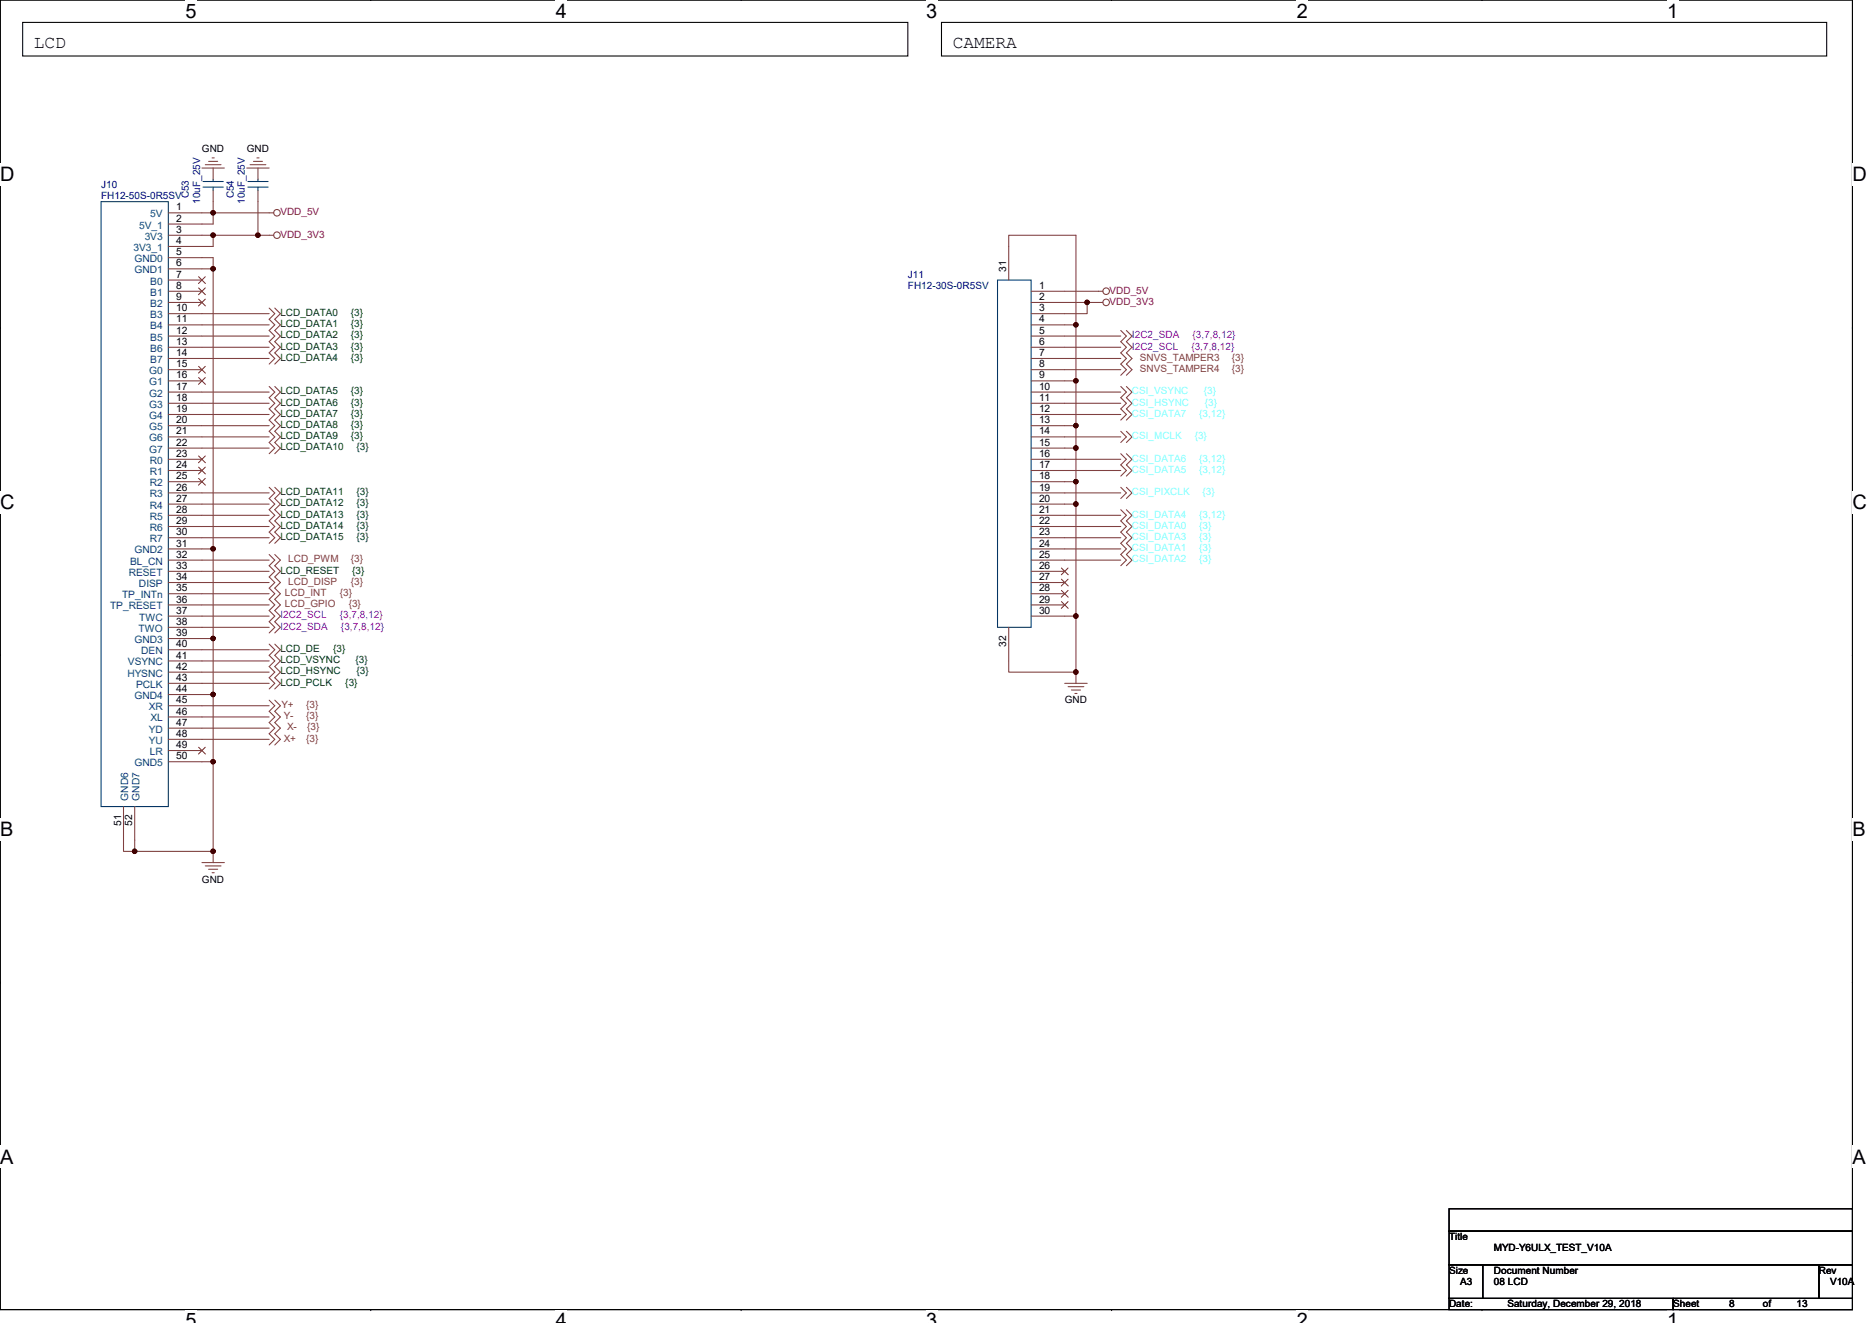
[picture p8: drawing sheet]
<svg xmlns="http://www.w3.org/2000/svg" width="297mm" height="210mm" viewBox="0 0 297 210" stroke-linecap="round" stroke-linejoin="round" font-family="sans-serif">
<path d="M0 0h293.9v207.9h-293.9z" fill="none" stroke="#000" stroke-width=".17"/>
<g fill="#fff">
<path d="M29.4 0h1.8v3.5h-1.8z"/>
<path d="M29.4 207.9h1.8v2h-1.8z"/>
</g>
<path d="M58.8 0h.1M58.8 207.9h.1" fill="none" stroke="#000" stroke-width=".17"/>
<g fill="#fff">
<path d="M88.2 0h1.8v3.5h-1.8z"/>
<path d="M88.2 207.9h1.8v2h-1.8z"/>
</g>
<path d="M117.6 0h.1M117.6 207.9h.1" fill="none" stroke="#000" stroke-width=".17"/>
<g fill="#fff">
<path d="M147 0h1.7v3.5h-1.7z"/>
<path d="M147 207.9h1.7v2h-1.7z"/>
</g>
<path d="M176.4 0h.1M176.4 207.9h.1" fill="none" stroke="#000" stroke-width=".17"/>
<g fill="#fff">
<path d="M205.8 0h1.7v3.5h-1.7z"/>
<path d="M205.8 207.9h1.7v2h-1.7z"/>
</g>
<path d="M235.2 0h.1M235.2 207.9h.1" fill="none" stroke="#000" stroke-width=".17"/>
<g fill="#fff">
<path d="M264.5 0h1.8v3.5h-1.8z"/>
<path d="M264.5 207.9h1.8v2h-1.8z"/>
<path d="M0 26h2.3v3.5h-2.3z"/>
<path d="M293.9 26h2.3v3.5h-2.3z"/>
<path d="M0 77.9h2.3v3.5h-2.3z"/>
<path d="M293.9 77.9h2.3v3.5h-2.3z"/>
</g>
<path d="M0 52h.1M293.9 52h.1" fill="none" stroke="#000" stroke-width=".17"/>
<g fill="#fff">
<path d="M0 129.9h2.1v3.5h-2.1z"/>
<path d="M293.9 129.9h2.1v3.5h-2.1z"/>
</g>
<path d="M0 103.9h.1M293.9 103.9h.1" fill="none" stroke="#000" stroke-width=".17"/>
<g fill="#fff">
<path d="M0 181.9h2.2v3.5h-2.2z"/>
<path d="M293.9 181.9h2.2v3.5h-2.2z"/>
</g>
<path d="M3.6 3.6h140.5v5.3h-140.5zM149.4 3.6h140.5v5.3h-140.5zM0 155.9h.1M293.9 155.9h.1M229.9 191.9h64v3.5h-64zM229.9 195.4h64v5.3h-64zM229.9 200.7h5.4v5.4h-5.4zM229.9 206.1h35.6v1.8h-35.6zM235.3 200.7h53.3v5.4h-53.3zM265.5 206.1h28.4v1.8h-28.4zM288.6 200.7h5.3v5.4h-5.3z" fill="none" stroke="#000" stroke-width=".17"/>
<g fill="none" stroke="#804040" stroke-width=".17">
<path d="M26.7 37.3h7.1M32 26.7h3.6M32.6 26.1h2.5M33.1 25.6h1.4M33.7 25.1h.3M33.8 33.8h9.6M33.8 26.7v1.7M33.8 30.2v3.6M33.8 33.8h-7.1M33.8 33.8v1.8h-7.1M39.2 26.7h3.5M39.7 26.1h2.5"/>
<path d="M40.2 25.6h1.5M40.8 25.1h.3M40.9 30.2v7.1h2.5M40.9 26.7v1.7M40.9 37.3h-7.1v1.8h-7.1M26.7 40.9h7.1v1.8h-7.1M26.7 44.4h5.3M26.7 46.2h5.3M26.7 48h5.3M26.7 49.8h16M26.7 51.6h16M26.7 53.3h16"/>
<path d="M26.7 58.7h5.3M33.8 42.7v44.4M42.7 55.1h-16M42.7 56.9h-16M42.7 48.9l.9 .9-.9 .9 .9 .9-.9 .9 .9 .8-.9 .9 .9 .9-.9 .9 .9 .9-.9 .9M43.6 48.9l.9 .9-.9 .9 .9 .9-.9 .9 .9 .8-.9 .9 .9 .9-.9 .9 .9 .9-.9 .9M160.1 44.4v-7.1h10.6v14.3M163.6 46.2h11.4M163.6 51.6h7.1v8.9M163.6 53.3h14.2M172.5 48h2.5M172.5 48h-8.9"/>
<path d="M172.5 48v1.8h-8.9M177.8 55.1h-14.2M177.8 56.9h-14.2M177.8 58.7h-14.2M177.8 52.5l.9 .8-.9 .9 .9 .9-.9 .9 .9 .9-.9 .9 .9 .9-.9 .9M178.7 52.5l.9 .8-.9 .9 .9 .9-.9 .9 .9 .9-.9 .9 .9 .9-.9 .9M26.7 60.5h5.3M26.7 72.9h5.3M26.7 74.7h5.3M26.7 76.5h5.3M42.7 62.2h-16M42.7 64h-16"/>
<path d="M42.7 65.8h-16M42.7 67.6h-16M42.7 69.3h-16M42.7 71.1h-16M42.7 78.2h-16M42.7 77.3l.9 .9-.9 .9 .9 .9-.9 .9 .9 .9-.9 .9 .9 .9-.9 .9 .9 .8-.9 .9M42.7 61.3l.9 .9-.9 .9 .9 .9-.9 .9 .9 .9-.9 .9 .9 .9-.9 .9 .9 .8-.9 .9 .9 .9-.9 .9M43.6 77.3l.9 .9-.9 .9 .9 .9-.9 .9 .9 .9-.9 .9 .9 .9-.9 .9 .9 .8-.9 .9M43.6 61.3l.9 .9-.9 .9 .9 .9-.9 .9 .9 .9-.9 .9 .9 .9-.9 .9 .9 .8-.9 .9 .9 .9-.9 .9M163.6 60.5h7.1v7.1M163.6 67.6h7.1v3.5M163.6 71.1h7.1v5.4"/>
<path d="M163.6 76.5h7.1v3.5M177.8 62.2h-14.2M177.8 64h-14.2M177.8 65.8h-14.2M177.8 69.3h-14.2M177.8 72.9h-14.2M177.8 74.7h-14.2M177.8 78.2h-14.2M177.8 68.5l.9 .8-.9 .9M177.8 77.3l.9 .9-.9 .9M177.8 61.3l.9 .9-.9 .9 .9 .9-.9 .9 .9 .9-.9 .9M177.8 72l.9 .9-.9 .9 .9 .9-.9 .9"/>
<path d="M178.7 68.5l.9 .8-.9 .9M178.7 77.3l.9 .9-.9 .9M178.7 61.3l.9 .9-.9 .9 .9 .9-.9 .9 .9 .9-.9 .9M178.7 72l.9 .9-.9 .9 .9 .9-.9 .9M26.7 87.1h7.1v14.2M42.7 88.9h-16M42.7 90.7h-16M42.7 92.5h-16M42.7 94.2h-16M42.7 96h-16M42.7 97.8h-16M42.7 99.6h-16"/>
<path d="M42.7 80h-16M42.7 83.6h-16M42.7 85.3h-16M42.7 81.8h-16M42.7 88l.9 .9-.9 .9 .9 .9-.9 .9 .9 .9-.9 .8 .9 .9-.9 .9 .9 .9-.9 .9 .9 .9-.9 .9 .9 .9-.9 .9M43.6 88l.9 .9-.9 .9 .9 .9-.9 .9 .9 .9-.9 .8 .9 .9-.9 .9 .9 .9-.9 .9 .9 .9-.9 .9 .9 .9-.9 .9M160.1 99.6v7.1h10.6v1.8M163.6 80h7.1v17.8M163.6 90.7h5.3M163.6 92.5h5.3M163.6 94.2h5.3M163.6 96h5.3"/>
<path d="M163.6 97.8h7.1v8.9M177.8 81.8h-14.2M177.8 83.6h-14.2M177.8 85.3h-14.2M177.8 87.1h-14.2M177.8 88.9h-14.2M177.8 80.9l.9 .9-.9 .9 .9 .9-.9 .9 .9 .8-.9 .9 .9 .9-.9 .9 .9 .9-.9 .9M178.7 80.9l.9 .9-.9 .9 .9 .9-.9 .9 .9 .8-.9 .9 .9 .9-.9 .9 .9 .9-.9 .9M26.7 101.3h7.1v8.9M26.7 110.2h7.1v10.7M26.7 112h16M26.7 119.1h5.3"/>
<path d="M42.7 103.1h-16M42.7 106.7h-16M42.7 108.5h-16M42.7 113.8h-16M42.7 117.3h-16M42.7 104.9h-16M42.7 115.6h-16M42.7 102.2l.9 .9-.9 .9 .9 .9-.9 .9 .9 .9-.9 .9 .9 .9-.9 .8M42.7 111.1l.9 .9-.9 .9 .9 .9-.9 .9 .9 .9-.9 .9 .9 .8-.9 .9M43.6 102.2l.9 .9-.9 .9 .9 .9-.9 .9 .9 .9-.9 .9 .9 .9-.9 .8M43.6 111.1l.9 .9-.9 .9 .9 .9-.9 .9 .9 .9-.9 .9 .9 .8-.9 .9M168.9 108.5h3.6"/>
<path d="M169.5 109h2.5M170 109.5h1.4M170.6 110.1h.3M19.6 128v7.1h1.8M21.4 128v7.1h12.4M26.7 120.9h7.1v14.2M32 136.9h3.6M32.6 137.4h2.5M33.1 138h1.4M33.7 138.5h.3M33.8 135.1v1.8"/>
<circle cx="43.9" cy="33.8" r=".52"/>
<circle cx="43.9" cy="37.3" r=".52"/>
<circle cx="175.5" cy="46.2" r=".52"/>
<circle cx="175.5" cy="48" r=".52"/>
</g>
<path d="M16 32h10.7v96h-10.7zM32.2 29.7h3.2M32.2 28.8h3.2M33.8 28.4v.4M33.8 29.7v.5M39.3 29.7h3.2M39.3 28.8h3.2M40.9 28.4v.4M40.9 29.7v.5M158.3 44.4h5.3v55.2h-5.3z" fill="none" stroke="#003c77" stroke-width=".17"/>
<g fill="none" stroke="#804000" stroke-width=".16">
<path d="M31.5 43.9l1.1 1.1M31.5 45.7l1.1 1.1M31.5 47.5l1.1 1.1M31.5 58.1l1.1 1.1M31.5 59.9l1.1 1.1M32.6 43.9l-1.1 1.1M32.6 45.7l-1.1 1.1M32.6 47.5l-1.1 1.1M32.6 58.1l-1.1 1.1M32.6 59.9l-1.1 1.1M31.5 72.4l1.1 1M31.5 74.1l1.1 1.1"/>
<path d="M31.5 75.9l1.1 1.1M32.6 72.4l-1.1 1M32.6 74.1l-1.1 1.1M32.6 75.9l-1.1 1.1M168.4 90.1l1.1 1.1M168.4 91.9l1.1 1.1M168.4 93.7l1.1 1.1M168.4 95.5l1.1 1.1M169.5 90.1l-1.1 1.1M169.5 91.9l-1.1 1.1M169.5 93.7l-1.1 1.1M169.5 95.5l-1.1 1.1"/>
<path d="M31.5 118.6l1.1 1.1M32.6 118.6l-1.1 1.1"/>
</g>
<g fill="#400000" stroke="#400000" stroke-width=".17">
<circle cx="33.8" cy="33.8" r=".35"/>
<circle cx="33.8" cy="37.3" r=".35"/>
<circle cx="40.9" cy="37.3" r=".35"/>
<circle cx="21.4" cy="135.1" r=".35"/>
<circle cx="33.8" cy="42.7" r=".35"/>
<circle cx="33.8" cy="87.1" r=".35"/>
<circle cx="33.8" cy="120.9" r=".35"/>
<circle cx="33.8" cy="135.1" r=".35"/>
<circle cx="33.8" cy="101.3" r=".35"/>
<circle cx="33.8" cy="110.2" r=".35"/>
<circle cx="170.7" cy="51.5" r=".35"/>
<circle cx="170.7" cy="60.4" r=".35"/>
<circle cx="170.7" cy="67.6" r=".35"/>
<circle cx="170.7" cy="71.1" r=".35"/>
<circle cx="170.7" cy="76.4" r=".35"/>
<circle cx="170.7" cy="80" r=".35"/>
<circle cx="170.7" cy="97.8" r=".35"/>
<circle cx="170.7" cy="106.7" r=".35"/>
<circle cx="172.5" cy="48" r=".35"/>
</g>
<g font-size="3.2">
<text x="29.4" y="2.8">5</text>
<text x="88.2" y="2.8">4</text>
<text x="147" y="2.8">3</text>
<text x="205.8" y="2.8">2</text>
<text x="264.5" y="2.8">1</text>
<text x="0" y="28.8">D</text>
<text x="293.9" y="28.8">D</text>
<text x="0" y="80.8">C</text>
<text x="293.9" y="80.8">C</text>
<text x="0" y="132.7">B</text>
<text x="293.9" y="132.7">B</text>
<text x="0" y="184.7">A</text>
<text x="293.9" y="184.7">A</text>
<text x="29.4" y="210.7">5</text>
<text x="88.2" y="210.7">4</text>
<text x="147" y="210.7">3</text>
<text x="205.8" y="210.7">2</text>
<text x="264.5" y="210.7">1</text>
</g>
<g font-size="2.8">
<text x="5.4" y="7.6">LCD</text>
<text x="151.2" y="7.6">CAMERA</text>
</g>
<g font-size="1.6" fill="#000080">
<text x="16" y="29.9">J10</text>
<text x="16" y="31.6">FH12-50S-0R5SV</text>
<text x="30" y="31.5" transform="rotate(-90 30 31.5)">C53</text>
<text x="31.7" y="32.4" transform="rotate(-90 31.7 32.4)">10uF_25V</text>
<text x="37.1" y="31.5" transform="rotate(-90 37.1 31.5)">C54</text>
<text x="38.9" y="32.4" transform="rotate(-90 38.9 32.4)">10uF_25V</text>
<text x="144.1" y="44.1">J11</text>
<text x="144.1" y="45.9">FH12-30S-0R5SV</text>
</g>
<g font-size="1.6">
<text x="32" y="24.2">GND</text>
<text x="39.2" y="24.2">GND</text>
<text x="28" y="33.4">1</text>
<text x="28" y="35.2">2</text>
<text x="28" y="40.5">5</text>
<text x="28" y="37">3</text>
<text x="28" y="38.7">4</text>
<text x="28" y="42.3">6</text>
<text x="28" y="44.1">7</text>
<text x="28" y="45.8">8</text>
<text x="28" y="47.6">9</text>
<text x="159.7" y="43.2" transform="rotate(-90 159.7 43.2)">31</text>
<text x="164.9" y="45.8">1</text>
<text x="164.9" y="47.6">2</text>
<text x="28" y="49.4">10</text>
<text x="28" y="51.2">11</text>
<text x="28" y="53">12</text>
<text x="164.9" y="49.4">3</text>
<text x="164.9" y="51.2">4</text>
<text x="164.9" y="53">5</text>
<text x="28" y="54.7">13</text>
<text x="28" y="56.5">14</text>
<text x="28" y="58.3">15</text>
<text x="164.9" y="54.7">6</text>
<text x="164.9" y="56.5">7</text>
<text x="164.9" y="58.3">8</text>
<text x="28" y="60.1">16</text>
<text x="28" y="61.8">17</text>
<text x="28" y="63.6">18</text>
<text x="28" y="65.4">19</text>
<text x="164.9" y="60.1">9</text>
<text x="164.9" y="61.8">10</text>
<text x="164.9" y="63.6">11</text>
<text x="164.9" y="65.4">12</text>
<text x="28" y="67.2">20</text>
<text x="28" y="69">21</text>
<text x="28" y="70.7">22</text>
<text x="164.9" y="67.2">13</text>
<text x="164.9" y="69">14</text>
<text x="164.9" y="70.7">15</text>
<text x="28" y="72.5">23</text>
<text x="28" y="74.3">24</text>
<text x="28" y="76.1">25</text>
<text x="28" y="77.9">26</text>
<text x="164.9" y="72.5">16</text>
<text x="164.9" y="74.3">17</text>
<text x="164.9" y="76.1">18</text>
<text x="164.9" y="77.9">19</text>
<text x="28" y="79.6">27</text>
<text x="28" y="81.4">28</text>
<text x="28" y="83.2">29</text>
<text x="164.9" y="79.6">20</text>
<text x="164.9" y="81.4">21</text>
<text x="164.9" y="83.2">22</text>
<text x="28" y="86.7">31</text>
<text x="28" y="85">30</text>
<text x="28" y="88.5">32</text>
<text x="164.9" y="85">23</text>
<text x="164.9" y="86.7">24</text>
<text x="164.9" y="88.5">25</text>
<text x="28" y="95.6">36</text>
<text x="28" y="92.1">34</text>
<text x="28" y="90.3">33</text>
<text x="28" y="93.9">35</text>
<text x="164.9" y="90.3">26</text>
<text x="164.9" y="92.1">27</text>
<text x="164.9" y="93.9">28</text>
<text x="164.9" y="95.6">29</text>
<text x="28" y="99.2">38</text>
<text x="28" y="101">39</text>
<text x="28" y="97.4">37</text>
<text x="164.9" y="97.4">30</text>
<text x="28" y="106.3">42</text>
<text x="28" y="104.5">41</text>
<text x="28" y="102.7">40</text>
<text x="159.7" y="102.6" transform="rotate(-90 159.7 102.6)">32</text>
<text x="28" y="111.6">45</text>
<text x="28" y="108.1">43</text>
<text x="28" y="109.9">44</text>
<text x="28" y="113.4">46</text>
<text x="168.9" y="111.7">GND</text>
<text x="28" y="115.2">47</text>
<text x="28" y="117">48</text>
<text x="28" y="118.7">49</text>
<text x="28" y="120.5">50</text>
<text x="19.2" y="131.1" transform="rotate(-90 19.2 131.1)">51</text>
<text x="21" y="131.1" transform="rotate(-90 21 131.1)">52</text>
<text x="32" y="140.1">GND</text>
<text x="229.9" y="196.8">Title</text>
<text x="229.9" y="202.2">Size</text>
<text x="231.7" y="203.9">A3</text>
<text x="237" y="203.9">08 LCD</text>
<text x="237" y="198.6">MYD-Y6ULX_TEST_V10A</text>
<text x="237" y="202.2">Document Number</text>
<text x="288.6" y="202.2">Rev</text>
<text x="290.4" y="203.9">V10A</text>
<text x="229.9" y="207.5">Date:</text>
<text x="239.2" y="207.5">Saturday, December 29, 2018</text>
<text x="265.5" y="207.5">Sheet</text>
<text x="274.4" y="207.5">8</text>
<text x="279.7" y="207.5">of</text>
<text x="285" y="207.5">13</text>
</g>
<g font-size="1.6" fill="#004080">
<text x="23.9" y="34.5">5V</text>
<text x="21.2" y="39.8">3V3_1</text>
<text x="21.4" y="41.6">GND0</text>
<text x="22.1" y="36.3">5V_1</text>
<text x="23" y="38.1">3V3</text>
<text x="21.4" y="43.4">GND1</text>
<text x="23.9" y="45.2">B0</text>
<text x="23.9" y="46.9">B1</text>
<text x="23.9" y="48.7">B2</text>
<text x="23.9" y="50.5">B3</text>
<text x="23.9" y="52.3">B4</text>
<text x="23.7" y="59.4">G0</text>
<text x="23.9" y="54.1">B5</text>
<text x="23.9" y="55.8">B6</text>
<text x="23.9" y="57.6">B7</text>
<text x="23.7" y="61.2">G1</text>
<text x="23.7" y="62.9">G2</text>
<text x="23.7" y="64.7">G3</text>
<text x="23.7" y="66.5">G4</text>
<text x="23.7" y="68.3">G5</text>
<text x="23.7" y="70.1">G6</text>
<text x="23.7" y="71.8">G7</text>
<text x="23.8" y="73.6">R0</text>
<text x="23.8" y="75.4">R1</text>
<text x="23.8" y="77.2">R2</text>
<text x="23.8" y="79">R3</text>
<text x="23.8" y="80.7">R4</text>
<text x="23.8" y="82.5">R5</text>
<text x="20.6" y="89.6">BL_CN</text>
<text x="21.4" y="87.8">GND2</text>
<text x="23.8" y="84.3">R6</text>
<text x="23.8" y="86.1">R7</text>
<text x="19.4" y="95">TP_INTn</text>
<text x="20.4" y="91.4">RESET</text>
<text x="22.1" y="93.2">DISP</text>
<text x="17.5" y="96.7">TP_RESET</text>
<text x="22" y="100.3">TWO</text>
<text x="22.1" y="98.5">TWC</text>
<text x="20.2" y="107.4">HYSNC</text>
<text x="20.3" y="105.6">VSYNC</text>
<text x="21.4" y="102.1">GND3</text>
<text x="22.4" y="103.8">DEN</text>
<text x="21.4" y="111">GND4</text>
<text x="21.6" y="109.2">PCLK</text>
<text x="23.6" y="112.7">XR</text>
<text x="23.6" y="116.3">YD</text>
<text x="23.6" y="118.1">YU</text>
<text x="23.8" y="119.8">LR</text>
<text x="23.9" y="114.5">XL</text>
<text x="21.4" y="121.6">GND5</text>
<text x="20.3" y="127.1" transform="rotate(-90 20.3 127.1)">GND6</text>
<text x="22.1" y="127.1" transform="rotate(-90 22.1 127.1)">GND7</text>
</g>
<g font-size="1.6" fill="#f00">
<text x="44.5" y="34.1">VDD_5V</text>
<text x="44.5" y="37.7">VDD_3V3</text>
<text x="176.1" y="46.6">VDD_5V</text>
<text x="176.1" y="48.4">VDD_3V3</text>
</g>
<g font-size="1.6" fill="#004000">
<text x="44.5" y="53.7">LCD_DATA2</text>
<text x="44.5" y="51.9">LCD_DATA1</text>
<text x="44.5" y="50.1">LCD_DATA0</text>
<text x="55.7" y="53.7">{3}</text>
<text x="55.7" y="51.9">{3}</text>
<text x="55.7" y="50.1">{3}</text>
<text x="44.5" y="57.3">LCD_DATA4</text>
<text x="44.5" y="55.5">LCD_DATA3</text>
<text x="55.7" y="57.3">{3}</text>
<text x="55.7" y="55.5">{3}</text>
<text x="44.5" y="64.4">LCD_DATA6</text>
<text x="44.5" y="62.6">LCD_DATA5</text>
<text x="55.7" y="64.4">{3}</text>
<text x="55.7" y="62.6">{3}</text>
<text x="44.5" y="71.5">LCD_DATA10</text>
<text x="44.5" y="69.7">LCD_DATA9</text>
<text x="44.5" y="67.9">LCD_DATA8</text>
<text x="44.5" y="66.1">LCD_DATA7</text>
<text x="55.7" y="69.7">{3}</text>
<text x="55.7" y="67.9">{3}</text>
<text x="55.7" y="66.1">{3}</text>
<text x="56.6" y="71.5">{3}</text>
<text x="44.5" y="83.9">LCD_DATA14</text>
<text x="44.5" y="82.1">LCD_DATA13</text>
<text x="44.5" y="80.4">LCD_DATA12</text>
<text x="44.5" y="78.6">LCD_DATA11</text>
<text x="56.6" y="83.9">{3}</text>
<text x="56.6" y="82.1">{3}</text>
<text x="56.6" y="80.4">{3}</text>
<text x="56.6" y="78.6">{3}</text>
<text x="44.5" y="85.7">LCD_DATA15</text>
<text x="56.6" y="85.7">{3}</text>
<text x="44.5" y="91">LCD_RESET</text>
<text x="55.9" y="91">{3}</text>
<text x="44.5" y="103.5">LCD_DE</text>
<text x="44.5" y="107">LCD_HSYNC</text>
<text x="44.5" y="105.3">LCD_VSYNC</text>
<text x="52.8" y="103.5">{3}</text>
<text x="56.4" y="105.3">{3}</text>
<text x="56.6" y="107">{3}</text>
<text x="44.5" y="108.8">LCD_PCLK</text>
<text x="54.8" y="108.8">{3}</text>
</g>
<g font-size="1.6" fill="#8000ff">
<text x="179.6" y="53.7">I2C2_SDA</text>
<text x="189.2" y="53.7">{3,7,8,12}</text>
<text x="179.6" y="55.5">I2C2_SCL</text>
<text x="189" y="55.5">{3,7,8,12}</text>
<text x="44.5" y="98.1">I2C2_SCL</text>
<text x="44.5" y="99.9">I2C2_SDA</text>
<text x="53.9" y="98.1">{3,7,8,12}</text>
<text x="54.1" y="99.9">{3,7,8,12}</text>
</g>
<g font-size="1.6" fill="#804040">
<text x="180.9" y="59">SNVS_TAMPER4</text>
<text x="180.9" y="57.3">SNVS_TAMPER3</text>
<text x="195.5" y="59">{3}</text>
<text x="195.5" y="57.3">{3}</text>
<text x="45.7" y="89.3">LCD_PWM</text>
<text x="55.7" y="89.3">{3}</text>
<text x="45.2" y="94.6">LCD_INT</text>
<text x="45.7" y="92.8">LCD_DISP</text>
<text x="53.9" y="94.6">{3}</text>
<text x="55.7" y="92.8">{3}</text>
<text x="45.2" y="96.4">LCD_GPIO</text>
<text x="55.3" y="96.4">{3}</text>
<text x="44.7" y="112.4">Y+</text>
<text x="48.6" y="112.4">{3}</text>
<text x="45" y="114.2">Y-</text>
<text x="45" y="117.7">X+</text>
<text x="45.5" y="115.9">X-</text>
<text x="48.6" y="114.2">{3}</text>
<text x="48.6" y="117.7">{3}</text>
<text x="48.8" y="115.9">{3}</text>
</g>
<g font-size="1.6" fill="#80ffff">
<text x="179.6" y="64.4">CSI_HSYNC</text>
<text x="179.6" y="62.6">CSI_VSYNC</text>
<text x="191" y="62.6">{3}</text>
<text x="191.2" y="64.4">{3}</text>
<text x="179.6" y="69.7">CSI_MCLK</text>
<text x="179.6" y="66.1">CSI_DATA7</text>
<text x="189.6" y="69.7">{3}</text>
<text x="190.3" y="66.1">{3,12}</text>
<text x="179.6" y="75">CSI_DATA5</text>
<text x="179.6" y="73.3">CSI_DATA6</text>
<text x="190.3" y="75">{3,12}</text>
<text x="190.3" y="73.3">{3,12}</text>
<text x="179.6" y="78.6">CSI_PIXCLK</text>
<text x="179.6" y="83.9">CSI_DATA0</text>
<text x="179.6" y="82.1">CSI_DATA4</text>
<text x="190.3" y="83.9">{3}</text>
<text x="190.3" y="82.1">{3,12}</text>
<text x="190.8" y="78.6">{3}</text>
<text x="179.6" y="87.5">CSI_DATA1</text>
<text x="179.6" y="89.3">CSI_DATA2</text>
<text x="179.6" y="85.7">CSI_DATA3</text>
<text x="190.3" y="87.5">{3}</text>
<text x="190.3" y="89.3">{3}</text>
<text x="190.3" y="85.7">{3}</text>
</g>
</svg>
